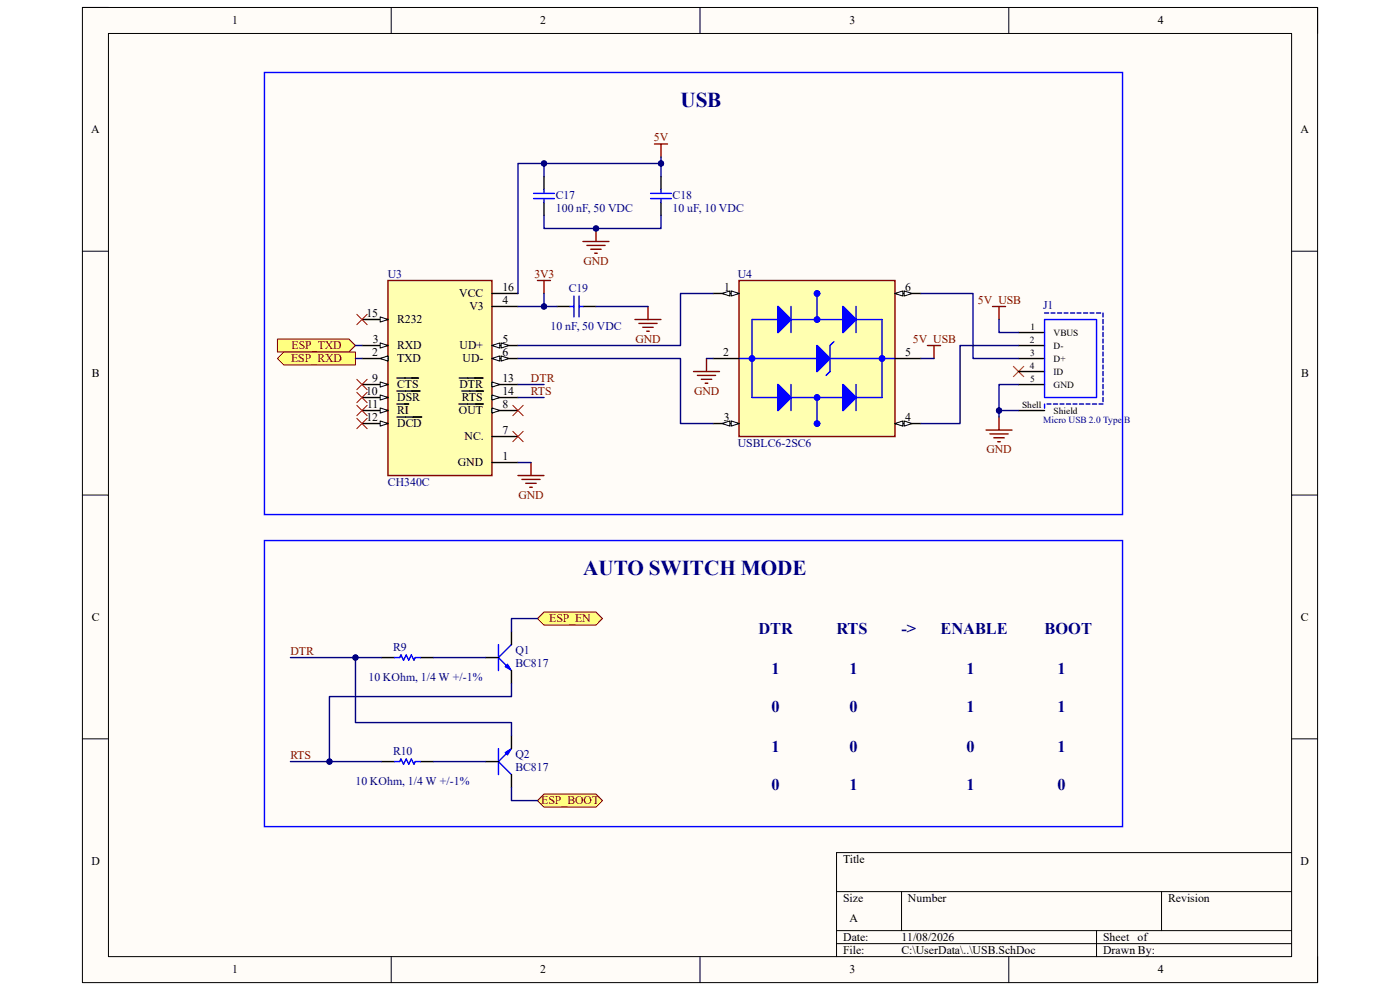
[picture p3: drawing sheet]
<svg xmlns="http://www.w3.org/2000/svg" width="297mm" height="210mm" viewBox="0 0 297 210" stroke-linecap="round" stroke-linejoin="round" font-family="sans-serif">
<path d="M17.5 1.6h262v206.8h-262z" fill-rule="evenodd" fill="#fffcf8"/>
<path d="M17.5 1.6h262v206.8h-262z" fill="none" stroke="#000" stroke-width=".21"/>
<path d="M23 7.1h251v195.8h-251z" fill-rule="evenodd" fill="#fffcf8"/>
<g fill="none" stroke="#000" stroke-width=".21">
<path d="M17.5 1.6h5.5M23 7.1h251v195.8h-251zM83 1.6v5.5M148.5 1.6v5.5M214 1.6v5.5M274 1.6h5.5v5.5M17.5 53.3h5.5M274 53.3h5.5M17.5 105h5.5M274 105h5.5M17.5 156.7h5.5M274 156.7h5.5"/>
<path d="M177.5 189.1h96.5M177.5 197.4h96.5M191.3 189.1v8.3M232.6 197.4v5.5M246.4 189.1v8.3M274 180.9h-96.5v22M83 202.9v5.5M148.5 202.9v5.5M177.5 200.2h96.5M214 202.9v5.5M279.5 202.9v5.5"/>
</g>
<path d="M105.7 136.7v5.6M108.5 136.7l-2.8 2.8 2.3 2.2" fill="none" stroke="#00f" stroke-width=".3"/>
<path d="M107.1 141.4l.6-.5 .8 1.4z" fill="#00f"/>
<path d="M107.1 141.4l.6-.5 .8 1.4z" fill="none" stroke="#00f" stroke-width=".21"/>
<path d="M80.9 139.5h2.8M89.2 139.5h2.8M103 139.5h2.7M108.5 134v2.7M108.5 142.3v2.7M80.9 161.6h2.8M89.2 161.6h2.8" fill="none" stroke="#000" stroke-width=".3"/>
<path d="M56.1 114.7h182v60.7h-182zM83.7 139.5h1.1l.3-.6 .5 1.1 .6-1.1 .5 1.1 .6-1.1 .5 1.1 .3-.5h1.1M83.7 161.6h1.1l.3-.6 .5 1.1 .6-1.1 .5 1.1 .6-1.1 .5 1.1 .3-.5h1.1" fill="none" stroke="#00f" stroke-width=".3"/>
<path d="M123.7 51.2h5.5M124.5 52.1h3.9M125.3 52.9h2.2M126.2 53.7h.5M126.4 48.5v2.7M112.6 98.1v2.8M109.9 100.9h5.5M110.7 101.7h3.9M111.5 102.5h2.2M112.4 103.4h.5" fill="none" stroke="#800000" stroke-width=".3"/>
<circle cx="126.4" cy="48.5" r=".55" fill="#000080"/>
<circle cx="126.4" cy="48.5" r=".55" fill="none" stroke="#000080" stroke-width=".21"/>
<path d="M138.8 30.5h2.8M140.2 30.5v2.8M147.1 78.8h5.5M148 79.6h3.8M149.9 76.1v2.7M196.8 73.3h2.7M198.2 73.3v2.8M210.6 65h2.7M211.9 65v2.8M148.8 80.5h2.2M149.6 81.3h.6" fill="none" stroke="#800000" stroke-width=".3"/>
<path d="M215 77.7l2.2 2.2M217.2 77.7l-2.2 2.2" fill="none" stroke="#f00" stroke-width=".21"/>
<path d="M156.8 59.5h33.1v33.1h-33.1z" fill-rule="evenodd" fill="#ffffb0"/>
<path d="M156.8 59.5h33.1v33.1h-33.1z" fill="none" stroke="#800000" stroke-width=".3"/>
<g fill="none" stroke="#00f" stroke-width=".3">
<path d="M156.8 76.1h16.5M165.1 67.8h-5.6v16.5h5.6M165.1 65l2.7 2.8-2.7 2.7zM167.8 67.8h11M167.8 65v5.5M173.3 73.3l2.8 2.8-2.8 2.7zM173.3 62.3v5.5M176.1 76.1h13.8M176.9 72.5l-.8 .8v5.5l-.8 .8M178.8 65l2.8 2.8-2.8 2.7zM181.6 67.8h5.5v16.5h-5.5M181.6 65v5.5"/>
<path d="M165.1 81.6l2.7 2.7-2.7 2.8zM167.8 81.6v5.5M167.8 84.3h11M173.3 84.3v5.6M178.8 81.6l2.8 2.7-2.8 2.8zM181.6 81.6v5.5"/>
</g>
<path d="M165.1 65l2.7 2.8-2.7 2.7z" fill="#00f"/>
<path d="M165.1 65l2.7 2.8-2.7 2.7z" fill="none" stroke="#00f" stroke-width=".3"/>
<path d="M178.8 65l2.8 2.8-2.8 2.7z" fill="#00f"/>
<path d="M178.8 65l2.8 2.8-2.8 2.7z" fill="none" stroke="#00f" stroke-width=".3"/>
<path d="M165.1 81.6l2.7 2.7-2.7 2.8z" fill="#00f"/>
<path d="M165.1 81.6l2.7 2.7-2.7 2.8z" fill="none" stroke="#00f" stroke-width=".3"/>
<path d="M178.8 81.6l2.8 2.7-2.8 2.8z" fill="#00f"/>
<path d="M178.8 81.6l2.8 2.7-2.8 2.8z" fill="none" stroke="#00f" stroke-width=".3"/>
<path d="M173.3 73.3l2.8 2.8-2.8 2.7z" fill="#00f"/>
<path d="M173.3 73.3l2.8 2.8-2.8 2.7z" fill="none" stroke="#00f" stroke-width=".3"/>
<g fill="none" stroke="#00f" stroke-width=".85">
<circle cx="159.5" cy="76.1" r=".28"/>
<circle cx="159.5" cy="76.1" r=".27"/>
<circle cx="173.3" cy="67.8" r=".28"/>
<circle cx="173.3" cy="62.3" r=".28"/>
<circle cx="173.3" cy="62.3" r=".27"/>
<circle cx="173.3" cy="67.8" r=".27"/>
<circle cx="187.1" cy="76.1" r=".28"/>
<circle cx="187.1" cy="76.1" r=".27"/>
<circle cx="173.3" cy="89.9" r=".28"/>
<circle cx="173.3" cy="84.3" r=".28"/>
<circle cx="173.3" cy="84.3" r=".27"/>
<circle cx="173.3" cy="89.9" r=".27"/>
</g>
<path d="M151.3 62.3h5.5" fill="none" stroke="#000" stroke-width=".3"/>
<path d="M155.1 61.7l1.7 .6-1.7 .5z" fill="#f8fcff"/>
<path d="M155.1 61.7l1.7 .6-1.7 .5z" fill="none" stroke="#000" stroke-width=".21"/>
<path d="M153.2 62.3l1.7-.6v1.1z" fill="#f8fcff"/>
<path d="M153.2 62.3l1.7-.6v1.1z" fill="none" stroke="#000" stroke-width=".21"/>
<path d="M151.3 76.1h5.5M151.3 89.8h5.5" fill="none" stroke="#000" stroke-width=".3"/>
<path d="M155.1 89.3l1.7 .5-1.7 .6z" fill="#f8fcff"/>
<path d="M155.1 89.3l1.7 .5-1.7 .6z" fill="none" stroke="#000" stroke-width=".21"/>
<path d="M153.2 89.8l1.7-.5v1.1z" fill="#f8fcff"/>
<path d="M153.2 89.8l1.7-.5v1.1z" fill="none" stroke="#000" stroke-width=".21"/>
<path d="M189.9 62.3h5.5" fill="none" stroke="#000" stroke-width=".3"/>
<path d="M189.9 62.3l1.6-.6v1.1z" fill="#f8fcff"/>
<path d="M189.9 62.3l1.6-.6v1.1z" fill="none" stroke="#000" stroke-width=".21"/>
<path d="M191.8 61.7l1.7 .6-1.7 .5z" fill="#f8fcff"/>
<path d="M191.8 61.7l1.7 .6-1.7 .5z" fill="none" stroke="#000" stroke-width=".21"/>
<path d="M189.9 76.1h5.5M189.9 89.9h5.5" fill="none" stroke="#000" stroke-width=".3"/>
<path d="M189.9 89.9l1.6-.6v1.1z" fill="#f8fcff"/>
<path d="M189.9 89.9l1.6-.6v1.1z" fill="none" stroke="#000" stroke-width=".21"/>
<path d="M191.8 89.3l1.7 .6-1.7 .5z" fill="#f8fcff"/>
<path d="M191.8 89.3l1.7 .6-1.7 .5z" fill="none" stroke="#000" stroke-width=".21"/>
<path d="M114 59.5h2.8M115.4 59.5v2.8" fill="none" stroke="#800000" stroke-width=".3"/>
<path d="M82.3 59.5h22.1v41.4h-22.1z" fill-rule="evenodd" fill="#ffffb0"/>
<path d="M82.3 59.5h22.1v41.4h-22.1z" fill="none" stroke="#800000" stroke-width=".3"/>
<path d="M76.8 67.8h5.5" fill="none" stroke="#000" stroke-width=".3"/>
<path d="M80.7 67.2l1.6 .6-1.6 .5z" fill="#f8fcff"/>
<path d="M80.7 67.2l1.6 .6-1.6 .5z" fill="none" stroke="#000" stroke-width=".21"/>
<path d="M76.8 73.3h5.5" fill="none" stroke="#000" stroke-width=".3"/>
<path d="M80.7 72.7l1.6 .6-1.6 .5z" fill="#f8fcff"/>
<path d="M80.7 72.7l1.6 .6-1.6 .5z" fill="none" stroke="#000" stroke-width=".21"/>
<path d="M76.8 76.1h5.5" fill="none" stroke="#000" stroke-width=".3"/>
<path d="M80.7 76.1l1.6-.6v1.1z" fill="#f8fcff"/>
<path d="M80.7 76.1l1.6-.6v1.1z" fill="none" stroke="#000" stroke-width=".21"/>
<path d="M76.8 81.6h5.5" fill="none" stroke="#000" stroke-width=".3"/>
<path d="M80.7 81l1.6 .6-1.6 .5z" fill="#f8fcff"/>
<path d="M80.7 81l1.6 .6-1.6 .5z" fill="none" stroke="#000" stroke-width=".21"/>
<path d="M76.8 84.3h5.5M84.2 80.2h4.6" fill="none" stroke="#000" stroke-width=".3"/>
<path d="M80.7 83.8l1.6 .5-1.6 .6z" fill="#f8fcff"/>
<path d="M80.7 83.8l1.6 .5-1.6 .6z" fill="none" stroke="#000" stroke-width=".21"/>
<path d="M76.8 87.1h5.5M84.2 82.9l4.9 .1" fill="none" stroke="#000" stroke-width=".3"/>
<path d="M80.7 86.5l1.6 .6-1.6 .5z" fill="#f8fcff"/>
<path d="M80.7 86.5l1.6 .6-1.6 .5z" fill="none" stroke="#000" stroke-width=".21"/>
<path d="M76.8 89.8h5.5M84.2 85.7h2.5" fill="none" stroke="#000" stroke-width=".3"/>
<path d="M80.7 89.3l1.6 .5-1.6 .6z" fill="#f8fcff"/>
<path d="M80.7 89.3l1.6 .5-1.6 .6z" fill="none" stroke="#000" stroke-width=".21"/>
<path d="M104.4 62.3h5.5M104.4 65h5.5M104.4 73.3h5.5M84.2 88.5h5.3" fill="none" stroke="#000" stroke-width=".3"/>
<path d="M104.4 73.3l1.6-.6v1.1z" fill="#f8fcff"/>
<path d="M104.4 73.3l1.6-.6v1.1z" fill="none" stroke="#000" stroke-width=".21"/>
<path d="M106.3 72.7l1.7 .6-1.7 .5z" fill="#f8fcff"/>
<path d="M106.3 72.7l1.7 .6-1.7 .5z" fill="none" stroke="#000" stroke-width=".21"/>
<path d="M104.4 76.1h5.5" fill="none" stroke="#000" stroke-width=".3"/>
<path d="M104.4 76.1l1.6-.6v1.1z" fill="#f8fcff"/>
<path d="M104.4 76.1l1.6-.6v1.1z" fill="none" stroke="#000" stroke-width=".21"/>
<path d="M106.3 75.5l1.7 .6-1.7 .5z" fill="#f8fcff"/>
<path d="M106.3 75.5l1.7 .6-1.7 .5z" fill="none" stroke="#000" stroke-width=".21"/>
<path d="M104.4 81.6h5.5" fill="none" stroke="#000" stroke-width=".3"/>
<path d="M104.4 81l1.6 .6-1.6 .5z" fill="#f8fcff"/>
<path d="M104.4 81l1.6 .6-1.6 .5z" fill="none" stroke="#000" stroke-width=".21"/>
<path d="M97.4 80.2h5M104.4 84.3h5.5" fill="none" stroke="#000" stroke-width=".3"/>
<path d="M104.4 83.8l1.6 .5-1.6 .6z" fill="#f8fcff"/>
<path d="M104.4 83.8l1.6 .5-1.6 .6z" fill="none" stroke="#000" stroke-width=".21"/>
<path d="M98 83h4.6M104.4 87.1h5.5" fill="none" stroke="#000" stroke-width=".3"/>
<path d="M104.4 86.5l1.6 .6-1.6 .5z" fill="#f8fcff"/>
<path d="M104.4 86.5l1.6 .6-1.6 .5z" fill="none" stroke="#000" stroke-width=".21"/>
<path d="M115.4 37.4v2.8M140.2 37.4v2.8M115.4 43v2.7M140.2 43v2.7M118.2 65h2.7M123.7 65h2.7M97.4 85.7h5.1M104.4 92.6h5.5M104.4 98.1h5.5" fill="none" stroke="#000" stroke-width=".3"/>
<path d="M75.7 66.7l2.2 2.2M77.9 66.7l-2.2 2.2M75.7 80.5l2.2 2.2M75.7 83.2l2.2 2.2M75.7 86l2.2 2.2M75.7 88.7l2.2 2.2M77.9 80.5l-2.2 2.2M77.9 83.2l-2.2 2.2M77.9 86l-2.2 2.2M77.9 88.7l-2.2 2.2M108.8 91.5l2.2 2.2M111 91.5l-2.2 2.2" fill="none" stroke="#f00" stroke-width=".21"/>
<path d="M134.7 67.8h5.5M135.5 68.6h3.9M136.4 69.4h2.2M137.2 70.3h.5M137.5 65v2.8" fill="none" stroke="#800000" stroke-width=".3"/>
<g fill="none" stroke="#00f" stroke-width=".3">
<path d="M56.1 15.4h182v93.8h-182zM113.2 41h4.4M113.2 42.1h4.4M115.4 40.2v.8M115.4 42.1v.9M138 41h4.4M138 42.1h4.4M140.2 40.2v.8M140.2 42.1v.9M120.9 65h.9M121.8 62.8v4.4M122.9 62.8v4.4"/>
<path d="M122.9 65h.8M105.7 158.8v5.5M108 159.4l-2.3 2.2 2.8 2.7"/>
</g>
<path d="M107.1 159.6l1.4-.8-.8 1.4z" fill="#00f"/>
<path d="M107.1 159.6l1.4-.8-.8 1.4z" fill="none" stroke="#00f" stroke-width=".21"/>
<path d="M108.5 156v2.8M103 161.6h2.7M108.5 164.3v2.8" fill="none" stroke="#000" stroke-width=".3"/>
<path d="M58.9 71.9h15.1l1.4 1.4-1.4 1.4h-15.1z" fill-rule="evenodd" fill="#ffff80"/>
<path d="M58.9 71.9h15.1l1.4 1.4-1.4 1.4h-15.1z" fill="none" stroke="#800000" stroke-width=".21"/>
<path d="M58.9 76.1l1.3-1.4h15.2v2.7h-15.2z" fill-rule="evenodd" fill="#ffff80"/>
<path d="M58.9 76.1l1.3-1.4h15.2v2.7h-15.2z" fill="none" stroke="#800000" stroke-width=".21"/>
<path d="M114 131.2l1.4-1.4h11l1.4 1.4-1.4 1.4h-11z" fill-rule="evenodd" fill="#ffff80"/>
<path d="M114 131.2l1.4-1.4h11l1.4 1.4-1.4 1.4h-11z" fill="none" stroke="#800000" stroke-width=".21"/>
<path d="M115.4 168.5h11l1.4 1.3-1.4 1.4h-11l-1.4-1.4z" fill-rule="evenodd" fill="#ffff80"/>
<path d="M115.4 168.5h11l1.4 1.3-1.4 1.4h-11l-1.4-1.4z" fill="none" stroke="#800000" stroke-width=".21"/>
<path d="M209.2 91.2h5.5M210 92.1h3.9M210.8 92.9h2.3M211.7 93.7h.5M211.9 88.5v2.7" fill="none" stroke="#800000" stroke-width=".3"/>
<path d="M108.8 86l2.2 2.2M111 86l-2.2 2.2" fill="none" stroke="#f00" stroke-width=".21"/>
<path d="M216.1 70.5h5.5M216.1 73.3h5.5M216.1 76.1h5.5M216.1 78.8h5.5M216.1 81.6h5.5M216.1 87.1h5.5" fill="none" stroke="#000" stroke-width=".3"/>
<g fill="none" stroke="#00f" stroke-width=".3">
<path d="M221.6 67.8h11v16.5h-11zM221.6 66.4h.9M223 66.4h.8M224.4 66.4h.8M225.7 66.4h.9M227.1 66.4h.9M228.5 66.4h.9M229.9 66.4h.8M231.3 66.4h.8M232.6 66.4h.9M234 66.4v.9M234 67.8v.8"/>
<path d="M234 69.2v.8M234 70.5v.9M234 71.9v.9M234 73.3v.9M234 74.7v.8M234 76.1v.8M234 77.4v.9M234 78.8v.9M221.6 85.7v.9M222.1 85.7h.9M223.5 85.7h.9M224.9 85.7h.8"/>
<path d="M226.3 85.7h.8M227.6 85.7h.9M229 85.7h.9M230.4 85.7h.9M231.8 85.7h.8M233.2 85.7h.8M234 80.2v.9M234 81.6v.8M234 83v.8M234 84.3v.9"/>
</g>
<path d="M115.4 45.7v2.8h24.8v-2.8M109.9 81.6h5.5M109.9 98.1h2.7M109.9 84.3h5.5M114 131.2h-5.5v2.8M92 161.6h11M108.5 167.1v2.7h5.5" fill="none" stroke="#000080" stroke-width=".3"/>
<circle cx="126.4" cy="48.5" r=".55" fill="#000080"/>
<circle cx="126.4" cy="48.5" r=".55" fill="none" stroke="#000080" stroke-width=".21"/>
<path d="M115.4 34.7v2.7M75.4 76.1h1.4M195.4 76.1h2.8M211.9 67.8v2.7h4.2" fill="none" stroke="#000080" stroke-width=".3"/>
<circle cx="115.4" cy="34.7" r=".55" fill="#000080"/>
<circle cx="115.4" cy="34.7" r=".55" fill="none" stroke="#000080" stroke-width=".21"/>
<path d="M115.4 62.3v2.7" fill="none" stroke="#000080" stroke-width=".3"/>
<circle cx="115.4" cy="65" r=".55" fill="#000080"/>
<circle cx="115.4" cy="65" r=".55" fill="none" stroke="#000080" stroke-width=".21"/>
<path d="M109.9 65h8.3M126.4 65h11.1" fill="none" stroke="#000080" stroke-width=".3"/>
<circle cx="115.4" cy="65" r=".55" fill="#000080"/>
<circle cx="115.4" cy="65" r=".55" fill="none" stroke="#000080" stroke-width=".21"/>
<path d="M140.2 37.4v-2.7h-30.3v27.6" fill="none" stroke="#000080" stroke-width=".3"/>
<circle cx="115.4" cy="34.7" r=".55" fill="#000080"/>
<circle cx="115.4" cy="34.7" r=".55" fill="none" stroke="#000080" stroke-width=".21"/>
<circle cx="140.2" cy="34.7" r=".55" fill="#000080"/>
<circle cx="140.2" cy="34.7" r=".55" fill="none" stroke="#000080" stroke-width=".21"/>
<path d="M92 139.5h11M108.5 145v2.8h-38.6v13.8" fill="none" stroke="#000080" stroke-width=".3"/>
<circle cx="69.9" cy="161.6" r=".55" fill="#000080"/>
<circle cx="69.9" cy="161.6" r=".55" fill="none" stroke="#000080" stroke-width=".21"/>
<path d="M75.4 139.5v13.8h33.1v2.7" fill="none" stroke="#000080" stroke-width=".3"/>
<circle cx="75.4" cy="139.5" r=".55" fill="#000080"/>
<circle cx="75.4" cy="139.5" r=".55" fill="none" stroke="#000080" stroke-width=".21"/>
<path d="M61.6 161.6h19.3" fill="none" stroke="#000080" stroke-width=".3"/>
<circle cx="69.9" cy="161.6" r=".55" fill="#000080"/>
<circle cx="69.9" cy="161.6" r=".55" fill="none" stroke="#000080" stroke-width=".21"/>
<path d="M61.6 139.5h19.3" fill="none" stroke="#000080" stroke-width=".3"/>
<circle cx="75.4" cy="139.5" r=".55" fill="#000080"/>
<circle cx="75.4" cy="139.5" r=".55" fill="none" stroke="#000080" stroke-width=".21"/>
<path d="M75.4 73.3h1.4M149.9 76.1h1.4M216.1 81.6h-4.2v5.5h4.2" fill="none" stroke="#000080" stroke-width=".3"/>
<circle cx="211.9" cy="87.1" r=".55" fill="#000080"/>
<circle cx="211.9" cy="87.1" r=".55" fill="none" stroke="#000080" stroke-width=".21"/>
<path d="M211.9 87.1v1.4" fill="none" stroke="#000080" stroke-width=".3"/>
<circle cx="211.9" cy="87.1" r=".55" fill="#000080"/>
<circle cx="211.9" cy="87.1" r=".55" fill="none" stroke="#000080" stroke-width=".21"/>
<path d="M140.2 33.3v1.4" fill="none" stroke="#000080" stroke-width=".3"/>
<circle cx="140.2" cy="34.7" r=".55" fill="#000080"/>
<circle cx="140.2" cy="34.7" r=".55" fill="none" stroke="#000080" stroke-width=".21"/>
<path d="M109.9 76.1h34.5v13.7h6.9M151.3 62.3h-6.9v11h-34.5M195.4 62.3h11v13.8h9.7M216.1 73.3h-12.4v16.6h-8.3" fill="none" stroke="#000080" stroke-width=".3"/>
<g font-size="4.5" fill="#000080">
<text x="144.4" y="22.6">USB</text>
<text x="123.7" y="122">AUTO SWITCH MODE</text>
</g>
<g font-size="3.5" fill="#000080">
<text x="160.9" y="134.6">DTR</text>
<text x="177.5" y="134.6">RTS</text>
<text x="191.3" y="134.6">-&gt;</text>
<text x="199.5" y="134.6">ENABLE</text>
<text x="221.6" y="134.6">BOOT</text>
<text x="163.7" y="142.9">1</text>
<text x="180.2" y="142.9">1</text>
<text x="205.1" y="142.9">1</text>
<text x="224.4" y="142.9">1</text>
<text x="163.7" y="151.1">0</text>
<text x="180.2" y="151.1">0</text>
<text x="205.1" y="151.1">1</text>
<text x="224.4" y="151.1">1</text>
<text x="163.7" y="159.4">1</text>
<text x="180.2" y="159.4">0</text>
<text x="205.1" y="159.4">0</text>
<text x="224.4" y="159.4">1</text>
<text x="163.7" y="167.7">0</text>
<text x="180.2" y="167.7">1</text>
<text x="205.1" y="167.7">1</text>
<text x="224.4" y="167.7">0</text>
</g>
<g font-size="2.5">
<text x="49.3" y="5.2">1</text>
<text x="114.6" y="5.2">2</text>
<text x="180.2" y="5.2">3</text>
<text x="245.6" y="5.2">4</text>
<text x="19.3" y="28.3">A</text>
<text x="275.9" y="28.3">A</text>
<text x="97.4" y="63.1">VCC</text>
<text x="99.6" y="65.8">V3</text>
<text x="106.6" y="61.7">16</text>
<text x="106.6" y="64.5">4</text>
<text x="153.6" y="61.7">1</text>
<text x="192.1" y="61.7">6</text>
<text x="77.8" y="67.2">15</text>
<text x="84.2" y="68.6">R232</text>
<text x="79" y="75.5">2</text>
<text x="79.1" y="72.7">3</text>
<text x="84.2" y="74.1">RXD</text>
<text x="84.2" y="76.9">TXD</text>
<text x="97.5" y="74.1">UD+</text>
<text x="98.1" y="76.9">UD-</text>
<text x="106.6" y="72.7">5</text>
<text x="106.6" y="75.5">6</text>
<text x="153.4" y="75.5">2</text>
<text x="192.1" y="75.5">5</text>
<text x="19.5" y="80">B</text>
<text x="77.7" y="83.8">10</text>
<text x="79" y="81">9</text>
<text x="84.2" y="82.4">CTS</text>
<text x="97.5" y="82.4">DTR</text>
<text x="106.6" y="81">13</text>
<text x="106.6" y="83.8">14</text>
<text x="276" y="80">B</text>
<text x="77.7" y="89.3">12</text>
<text x="77.9" y="86.5">11</text>
<text x="84.2" y="85.1">DSR</text>
<text x="84.2" y="87.9">RI</text>
<text x="97.4" y="87.9">OUT</text>
<text x="98" y="85.1">RTS</text>
<text x="106.6" y="86.5">8</text>
<text x="153.5" y="89.3">3</text>
<text x="192.1" y="89.3">4</text>
<text x="84.2" y="90.7">DCD</text>
<text x="98.6" y="93.4">NC.</text>
<text x="106.6" y="92">7</text>
<text x="97.2" y="98.9">GND</text>
<text x="106.6" y="97.6">1</text>
<text x="19.5" y="131.7">C</text>
<text x="276" y="131.7">C</text>
<text x="19.4" y="183.4">D</text>
<text x="178.9" y="183">Title</text>
<text x="275.9" y="183.4">D</text>
<text x="178.9" y="191.3">Size</text>
<text x="192.6" y="191.3">Number</text>
<text x="247.8" y="191.3">Revision</text>
<text x="180.2" y="195.5">A</text>
<text x="178.9" y="199.6">Date:</text>
<text x="178.9" y="202.4">File:</text>
<text x="191.3" y="199.6">11/08/2026</text>
<text x="191.3" y="202.4">C:\UserData\..\USB.SchDoc</text>
<text x="234" y="202.4">Drawn By:</text>
<text x="234" y="199.6">Sheet</text>
<text x="241.4" y="199.6">of</text>
<text x="49.3" y="206.5">1</text>
<text x="114.6" y="206.5">2</text>
<text x="180.2" y="206.5">3</text>
<text x="245.6" y="206.5">4</text>
</g>
<g font-size="2.5" fill="#800000">
<text x="138.7" y="30">5V</text>
<text x="113.4" y="58.9">3V3</text>
<text x="123.8" y="56.2">GND</text>
<text x="207.4" y="64.5">5V_USB</text>
<text x="61.8" y="76.9">ESP_RXD</text>
<text x="61.8" y="74.1">ESP_TXD</text>
<text x="134.8" y="72.7">GND</text>
<text x="193.6" y="72.7">5V_USB</text>
<text x="112.6" y="83.8">RTS</text>
<text x="112.6" y="81">DTR</text>
<text x="147.2" y="83.8">GND</text>
<text x="209.3" y="96.2">GND</text>
<text x="110" y="105.8">GND</text>
<text x="116.5" y="132">ESP_EN</text>
<text x="61.6" y="138.9">DTR</text>
<text x="61.6" y="161">RTS</text>
<text x="114.8" y="170.6">ESP_BOOT</text>
</g>
<g font-size="2.5" fill="#000080">
<text x="117.9" y="42.1">C17</text>
<text x="117.9" y="44.9">100 nF, 50 VDC</text>
<text x="142.7" y="42.1">C18</text>
<text x="142.7" y="44.9">10 uF, 10 VDC</text>
<text x="82.3" y="58.9">U3</text>
<text x="156.5" y="58.9">U4</text>
<text x="120.6" y="62">C19</text>
<text x="221.3" y="65.6">J1</text>
<text x="116.8" y="70">10 nF, 50 VDC</text>
<text x="156.5" y="94.8">USBLC6-2SC6</text>
<text x="82.3" y="103.1">CH340C</text>
<text x="83.4" y="138.1">R9</text>
<text x="109.3" y="138.6">Q1</text>
<text x="109.3" y="141.4">BC817</text>
<text x="78.1" y="144.4">10 KOhm, 1/4 W +/-1%</text>
<text x="83.4" y="160.2">R10</text>
<text x="109.3" y="160.7">Q2</text>
<text x="75.4" y="166.5">10 KOhm, 1/4 W +/-1%</text>
<text x="109.3" y="163.5">BC817</text>
</g>
<g font-size="2">
<text x="218.7" y="70.1">1</text>
<text x="223.5" y="71.2">VBUS</text>
<text x="218.5" y="72.9">2</text>
<text x="218.6" y="75.6">3</text>
<text x="223.5" y="74">D-</text>
<text x="223.5" y="76.7">D+</text>
<text x="218.5" y="78.4">4</text>
<text x="218.5" y="81.1">5</text>
<text x="223.5" y="79.5">ID</text>
<text x="223.5" y="82.2">GND</text>
<text x="216.8" y="86.7">Shell</text>
<text x="223.5" y="87.8">Shield</text>
</g>
<text font-size="2" fill="#000080" x="221.3" y="89.7">Micro USB 2.0 Type B</text>
</svg>
